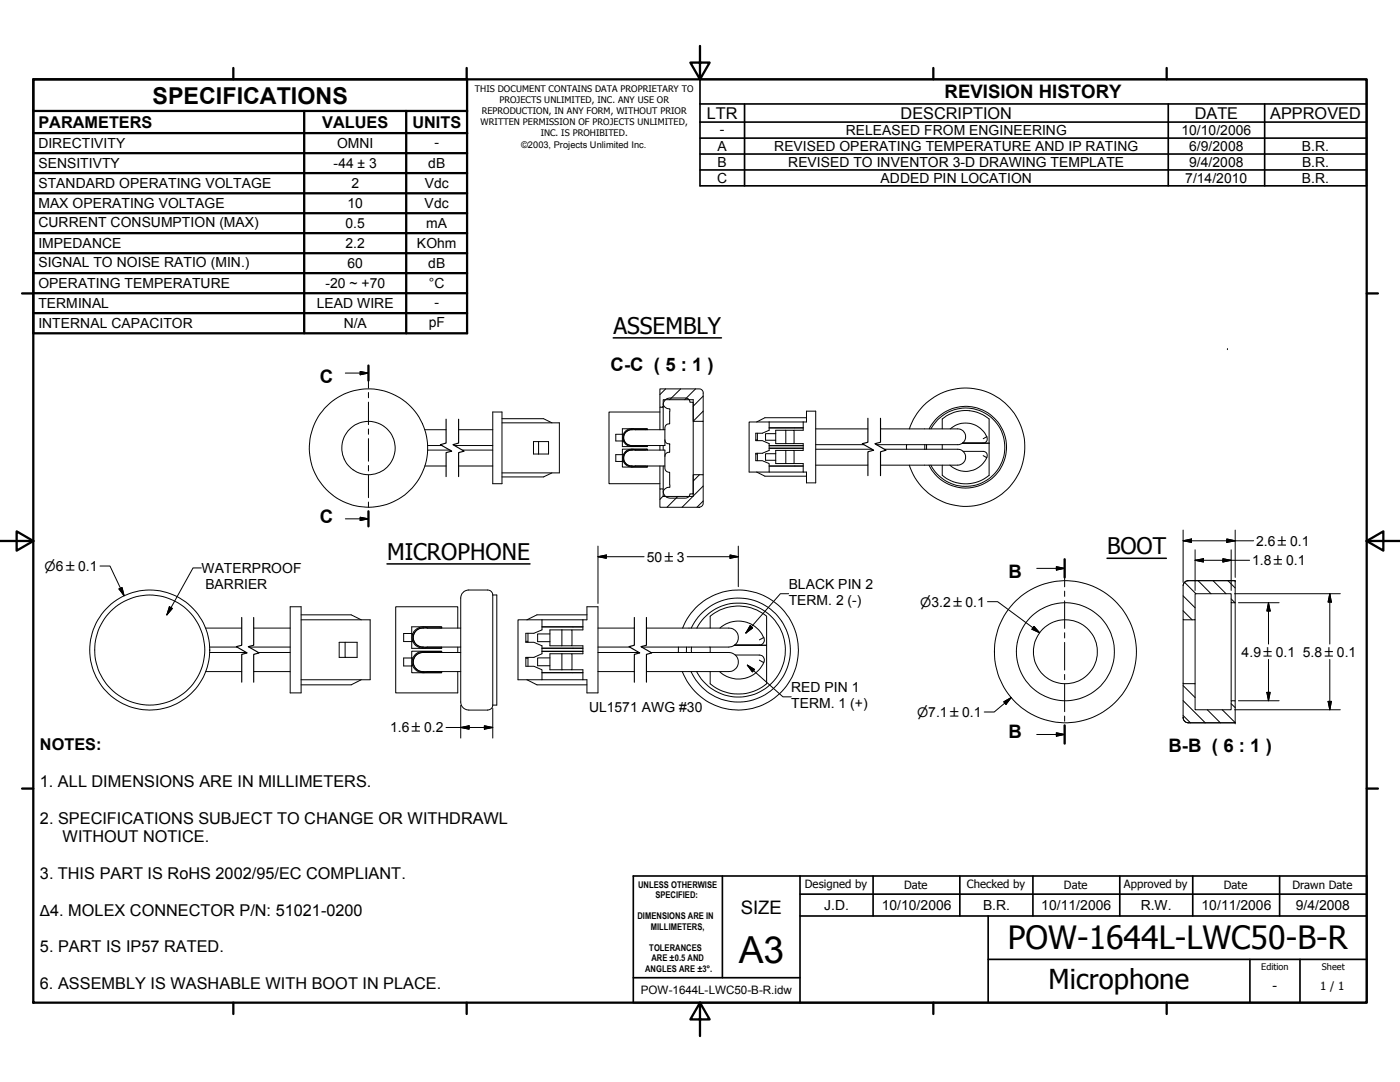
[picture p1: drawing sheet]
<svg xmlns="http://www.w3.org/2000/svg" width="279mm" height="216mm" viewBox="0 0 279 216" stroke-linecap="round" stroke-linejoin="round" font-family="sans-serif">
<g fill="none" stroke="#000" stroke-width=".2">
<path d="M68.9 74.4h4.6M71.9 74.1l1.6 .3-1.6 .4zM73.5 72.9v4.5M73.5 78.3v1.1M131.7 77.6h7.8a.8 .8 0 0 1 .8 .8v5.7h-2v-4.3h-5.9v1.5h-.7zM132.7 79.9l.5-.4 .5-.1h3.2a.87 .87 0 0 1 .8 .9h.6v18.3h-.6a.87 .87 0 0 1-.8 .8h-3.2a1.24 1.24 0 0 1-1.2-1.6l.6-.5 .6-.1-.1-3a.85 .85 0 0 1-.9-.8v-2.3a.79 .79 0 0 1 .9-.8v-1.7a.81 .81 0 0 1-.9-.8v-2.4a.81 .81 0 0 1 .9-.8l.1-3a1.1 1.1 0 0 1-1.3-1.3zM132.8 77.6l-1.1 1.1M135.8 77.6l-2.2 2.2M138.8 77.6l-2.1 2.2M140.3 79l-2 2M245 69.6v.2M73.5 80.2v4.5"/>
<path d="M73.5 85.6v1.1M73.5 87.5v4.5M73.5 92.9v1.1M73.5 94.8v4.5M84.8 85.7h4.2M84.8 93h4.2M85.3 88.9h2.9M85.3 89.8h4.5M90.7 88.9h7.6M91.5 93h6.8M91.5 85.7h6.8M92.3 89.8h6"/>
<path d="M98.3 82.2h1.9v14.3h-1.9zM100.2 84.4h11.4v10h-11.4M100.2 83.5h8.3l1.7 .9M106.5 88.1h3v2.5h-3zM107.5 88.1v2.5M110.2 94.4l-1.7 .8h-8.3M124.2 86.7h-1.3v1.3h1.5M124.2 92.1v1.1h5v-.2M124.2 92h.2M124.2 86.7h.2M124.4 90.7h-1.5v1.4h1.3M126 89.6h3.1v.2"/>
<path d="M126 85.6h3.1v.1M126.2 85.7a1.59 1.59 0 0 0-1.7 1.6 1.59 1.59 0 0 0 1.7 1.6M126.2 89.8a1.6 1.6 0 0 0-1.7 1.6 1.6 1.6 0 0 0 1.7 1.6M126.8 93h2.1M126.8 88.9h2.1M126.8 89.8h2.1M126.8 85.7h2.1M126.8 85.7a1.76 1.76 0 0 0-2.5 1.6 1.76 1.76 0 0 0 2.5 1.6M126.8 89.8a1.77 1.77 0 0 0-2.5 1.6 1.77 1.77 0 0 0 2.5 1.6M128.9 88.9h.1M129.1 88.9v.2h-3.1M129.1 93v.2h-3.1"/>
<path d="M129.2 89.8v-.2h-5v2.5M129.2 85.7v-.1h-5v3.5h5v-.2M131.7 82.2h-10.2v14.3h10.2M131.7 97.6h.7v1.5h5.9v-4.4h2v5.7a.83 .83 0 0 1-.8 .8h-7.8zM131.7 93v4.6M131.7 88.9v.9M131.7 81.3v4.4M132.4 93v4.6M132.4 88.9v.9M132.4 81.3v4.4M132.4 81l-.2 .3M132.4 99l-.7 .7"/>
<path d="M132.7 91.1v-1.3h-4.2a6.9 6.9 0 0 0-3.4 .3 1.66 1.66 0 0 0-.4 2.1 1.66 1.66 0 0 0 2 .8h6M132.7 85.7h-4.9a3.7 3.7 0 0 0-3 .7 1.69 1.69 0 0 0 0 1.9 1.69 1.69 0 0 0 1.9 .6h6v-1.1M135.3 99.1l-2.2 2.1M138.3 99.1l-2.2 2.1M139.6 94.7l-1.3 1.3M140.3 84.1v10.6M140.3 82l-2 2.1M140.3 97l-2 2M140.3 100l-1.2 1.2M149.5 84.2h11.5v-2.2h1.8v14.4h-1.8v-2.2h-11.5zM150.8 87.8h.4M150.8 90.6h.4"/>
<path d="M151 94.2l1.7 .8h8.3M151.2 90.4v1.5M151.2 86.4v1.5M153.5 84.2v1.7l-1.4 .5h-1.3v1.5h1.3l1.4 .6v1.4l-1.4 .5h-1.3v1.5h1.3l1.4 .6v1.7M153.5 89.4h6.8M153.5 85.4h6.8M153.5 93h6.8M153.5 88.9h6.8M153.5 89.5h6.8M154.8 86.5h-2v1.3h2M154.8 90.5h-2v1.3h2M156.8 89.9h1.7v2.6h-1.7"/>
<path d="M156.8 85.9h1.7v2.6h-1.7M156.8 85.9h-2v2.6h2M156.8 89.9h-2v2.6h2M156.8 85.9v2.6M156.8 89.9v2.6M158.5 92.5h1.8v1.7M158.5 88.5h1.8v1.4h-1.8M160.3 88.9h-6.8M160.3 84.2v1.7h-1.8M161 83.4h-8.3l-1.7 .8M162.8 89.6h11.2M162.8 88.7h9.6"/>
<path d="M162.8 92.8h10.4M162.8 85.6h10.4M175.7 85.6h12.9a7.3 7.3 0 0 1 3.5 .3 1.66 1.66 0 0 1 .4 2.1 1.66 1.66 0 0 1-2 .7h-15.6M176.5 89.6h12.1a7.3 7.3 0 0 1 3.5 .3 1.67 1.67 0 0 1 .4 2.1 1.67 1.67 0 0 1-2 .8h-14.8M180.9 88.7v.9M181.5 85.6a11.8 11.8 0 0 1 18.2-5.9 11.8 11.8 0 0 1-.1 19.1 11.8 11.8 0 0 1-18.1-6M184.6 88.7v.9M184.9 88.7v.9M185.4 85.6a8.2 8.2 0 0 1 12.5-2.7 8.2 8.2 0 0 1-.1 12.7 8.2 8.2 0 0 1-12.4-2.8M185.8 85.6a7.8 7.8 0 0 1 11.9-2.4 7.8 7.8 0 0 1-.1 12.1 7.8 7.8 0 0 1-11.8-2.5M188 85.6v-2a7.3 7.3 0 0 1 9.4 0v11.2a7.3 7.3 0 0 1-9.4 0v-2M188 88.7v.9"/>
<path d="M189.7 85.6a4.6 4.6 0 0 1 7.2 1.5M192 88.4h5.4M192.2 90.1h4a.83 .83 0 0 1 .7 1.2l-.7-.4M196.9 91.3a4.6 4.6 0 0 1-7.3 1.5M196.9 87.1l-.7 .4M196.9 87.1a.83 .83 0 0 1-.7 1.3M20 112.9h1.9l2.9 6M23.7 117.5l.7-.3 .4 1.7zM40.2 113.3h-1.7l-5.2 9.4M71.9 103.2l1.6 .3-1.6 .4zM73.5 103.5h-4.6M73.5 100.2v1"/>
<path d="M73.5 102.1v2.9M98.3 118.7a1.01 1.01 0 0 0-1-1h-3.7a1.96 1.96 0 0 0-1.7 2.6v17.1a7.7 7.7 0 0 0 .3 3.6l.6 .5 .8 .2h3.7a1.01 1.01 0 0 0 1-1M98.3 118.7v22M98.3 118.7h.8v22h-.8M119.3 111.1l1.7-.4v.7zM119.3 111.1h9.2M119.3 109v11.4M137.1 111.1h10.2M145.7 110.7l1.6 .4-1.6 .3zM147.3 109v8.1M157.4 118.5h-1.7l-6.9 7.8M206.9 113.4h5.6"/>
<path d="M210.8 113.1l1.7 .3-1.7 .3zM212.5 111.6v5.5M212.5 118v1M212.5 119.9v5.5M236.1 105.8v10.4M236.1 107.9l1.7-.4v.7zM236.1 118.9l2.4 2.4M236.1 107.9h14.1M236.3 116.2l.7-.3h9.5v4.4h-.8v-1.8h-7.2v5.2h-2.4v-6.9zM236.4 116.2l2.3 2.3M237.1 115.9a1.1 1.1 0 0 0-1 1M237.1 115.9h9.4"/>
<path d="M238.5 111.8l1.7-.3v.6zM238.5 109.7v8.1M239.1 115.9l2.6 2.6M242.1 115.9l2.6 2.6M244.1 111.5l1.6 .3-1.6 .3zM244.8 107.5l1.7 .4-1.7 .3zM245.1 115.9l1.4 1.4M245.7 119.5l.8 .8M245.7 109.7v8.1M246.4 118.5h21.1M246.5 105.8v9.4M246.5 115.9h.1"/>
<path d="M249.4 111.8h-10.9M265.4 118.5l.3 1.6h-.7zM265.4 118.5v10M33.8 121.1l.6 .3-1.1 1.3zM41 125.3h7.2M41.1 134h7.1M41.8 130.2h7.4M41.8 129.1h5.5M49.7 129.1h8.2M50.6 134h7.3M50.6 125.3h7.3M51.6 130.2h6.3"/>
<path d="M57.9 121.1h2.2v17.2h-2.2zM60.1 123.7h13.8v11.9h-13.8M60.1 122.7h10l2 1M67.7 128.2h3.6v3h-3.6zM68.9 128.2v3M72.1 135.6l-2 1.1h-10M82.2 131.3v2.9h6v-.2M82.2 131.3h.2M82.2 131.3h-1.6v1.6l1.8-.1M82.2 126.4h-1.6v1.6h1.8M82.2 126.5h.2M84.4 125.1h3.7v.2"/>
<path d="M84.4 130h3.7v.2M84.6 125.3a1.91 1.91 0 0 0-2.2 1.9 1.91 1.91 0 0 0 2.2 1.9M84.6 130.2a1.92 1.92 0 0 0-2.2 1.9 1.92 1.92 0 0 0 2.2 1.9M87.9 125.3h-2.6a2.12 2.12 0 0 0-3 1.9 2.12 2.12 0 0 0 3 1.9h2.6M87.9 130.2h-2.6a2.13 2.13 0 0 0-3 1.9 2.13 2.13 0 0 0 3 1.9h2.6M87.9 125.3h.1M87.9 129.1h.1M88.1 129.1v.2h-3.7M88.1 134v.2h-3.7M88.2 130.2v-.3h-6v1.4M88.2 125.3v-.2h-6v4.3h6v-.3M91.4 125.3v-4.2h-12.4v17.2h12.4v-4.3"/>
<path d="M91.4 129.1v1.1M91.9 125.3h-6.3a2.58 2.58 0 0 0-3.1 1.4 2.03 2.03 0 0 0 2.5 2.4h6.9M91.9 130.2h-6.3a2.55 2.55 0 0 0-3.1 1.4 2.01 2.01 0 0 0 2.5 2.4h6.9M103.4 123.7h13.7v-2.6h2.2v17.2h-2.2v-2.7h-13.7zM104.9 131.3h.5M104.9 128h.5M105.2 135.6l2 1.1h9.9M105.4 126.4v1.8M105.4 131.2v1.7M108.2 134.2h8.1M108.2 130h8.1M108.2 125.1h8.1"/>
<path d="M108.2 129.3h8.1M108.2 123.7v2l-1.6 .7h-1.7v1.8h1.7l1.6 .7v1.6l-1.6 .7h-1.7v1.7h1.7l1.6 .7v2M108.2 129.9h8.1M108.2 129.4h8.1M109.7 131.3h-2.4v1.5h2.4M109.7 126.5h-2.4v1.5h2.4M112.1 130.5h2.1v3.1h-2.1M112.1 125.7h2.1v3.2h-2.1M112.1 125.7h-2.4v3.2h2.4M112.1 130.5h-2.4v3.1h2.4M112.1 125.7v3.2M112.1 130.5v3.1"/>
<path d="M114.2 133.6h2.1v2M114.2 128.9h2.1v1.6h-2.1M116.3 123.7v2h-2.1M117.1 122.7h-9.9l-2 1M119.3 134h7.3M119.3 130.2h8.3M119.3 129.1h6.3M119.3 125.3h7.3M129 125.3h13.9a8.1 8.1 0 0 1 3.6 .3 1.96 1.96 0 0 1 .6 2.5 1.96 1.96 0 0 1-2.3 1h-16.8M129.9 130.2h13a7.6 7.6 0 0 1 3.6 .3 1.96 1.96 0 0 1 .6 2.5 1.96 1.96 0 0 1-2.3 1h-15.8M135.4 129.1v1.1M136.2 125.3a12 12 0 0 1 18.5-5.1 12 12 0 0 1-.2 19.2 12 12 0 0 1-18.3-5.4"/>
<path d="M137 129.1v1.1M137.9 125.3a10.4 10.4 0 0 1 15.9-3.7 10.4 10.4 0 0 1-.1 16.3 10.4 10.4 0 0 1-15.8-3.9M138 129.1v1.1M139.1 125.3a9.4 9.4 0 0 1 14.2-2.8 9.4 9.4 0 0 1 0 14.5 9.4 9.4 0 0 1-14.3-3M141.7 125.3v-2.3a8.8 8.8 0 0 1 11.3 0v13.4a8.8 8.8 0 0 1-11.3 0v-2.4M141.7 129.1v1.1M143.7 125.3a5.5 5.5 0 0 1 8.7 1.9M146.6 128.8h6.4M146.7 130.7h4.8a1 1 0 0 1 .9 1.5l-.8-.5M149.1 132.7l7.2 6.3h1.6M149.1 132.7l1.5 .9-.4 .5zM149.7 124.8l.5 .5-1.4 1z"/>
<path d="M152.4 127.2l-.8 .5M152.4 127.2a.99 .99 0 0 1-.9 1.5h-4.9M152.4 132.2a5.5 5.5 0 0 1-8.8 1.8M197.1 120.1h2l8.4 6.2M201.8 139.2l-3.4 2.9h-2M206.4 125l1.1 1.3-1.5-.7zM212.5 126.3v1M212.5 128.2v5.5M212.5 134.6v1M212.5 136.5v5.5M236.1 123.7v12.7M236.1 139.8l4.4 4.4"/>
<path d="M236.1 136.8l2.4 2.4M236.1 121.9l1.8 1.8M236.1 136.4h2.4v5.2h7.2v-1.8h.8v4.4h-9.4l-.5-.1a.88 .88 0 0 1-.5-.9zM238.5 123.7v12.7M245.7 120.3v19.5M246.5 120.3v19.5M247.2 139.8h8.1M247.2 120.3h8.1M252.8 138.2h.7l-.3 1.6zM253.2 120.3v8.2M253.2 120.3l.3 1.6h-.7zM253.2 131.6v8.2"/>
<path d="M265 140h.7l-.3 1.6zM265.4 131.6v10M91.9 140.7v6.6M91.9 145.2l1.7-.4v.7zM96.7 144.8l1.6 .4-1.6 .3zM98.3 141.4v5.9M98.3 145.2h-9.3M200.3 140l1.5-.8-1 1.3zM206.9 146.6h5.6M210.8 146.2l1.7 .4-1.7 .3zM212.5 142.9v1M212.5 144.8v3.6"/>
<path d="M236.1 142.8l1.5 1.4M236.1 143.2a1.1 1.1 0 0 0 1 1h9.4M240.9 141.6l2.6 2.6M243.9 141.6l2.6 2.6M245.7 140.4l.8 .8M246.4 141.6h21.1M246.5 144.2h.1"/>
<circle cx="73.5" cy="89.4" r="11.8"/>
<circle cx="73.5" cy="89.4" r="5.3"/>
<circle cx="29.9" cy="129.7" r="11"/>
<circle cx="29.9" cy="129.7" r="12"/>
<circle cx="212.6" cy="130.1" r="9.8"/>
<circle cx="212.6" cy="130.1" r="14.2"/>
<circle cx="212.6" cy="130.1" r="6.4"/>
</g>
<path d="M89 83.7v4.7l-1.1 .3 2.2 1.3-1.1 .3v4.8M91.5 83.7v4.7l-1.1 .3 2.2 1.3-1.1 .3v4.8M173.2 83.5v4.7l-1.1 .3 2.2 1.3-1.1 .3v4.8M175.7 83.5v4.7l-1.1 .3 2.2 1.3-1.1 .3v4.8M48.2 123.2v5.6l-1 .2 2.1 1.3-1.1 .3v5.5M50.6 123.2v5.6l-1 .2 2.1 1.3-1.1 .3v5.5M126.6 123.2v5.6l-1.1 .2 2.2 1.3-1.1 .3v5.5M129 123.2v5.6l-1.1 .2 2.2 1.3-1.1 .3v5.5" fill="none" stroke="#000" stroke-width=".23"/>
<g fill="none" stroke="#000" stroke-width=".46">
<path d="M6.6 15.8h266.2v184.3h-266.2zM6.6 15.8h86.6v50.7h-86.6zM46.6 13.6v2.2M93.1 13.6v2.2M139.7 9.2v6.6l-1.9-3.3h3.8l-1.9 3.3M186.3 13.6v2.2M232.8 13.6v2.2M6.6 22.1h86.6M6.6 26.6h86.6M6.6 30.6h86.6M6.6 34.5h86.6M6.6 38.6h86.6"/>
<path d="M60.7 22.1v44.4M81.1 22.1v44.4M6.6 42.5h86.6M6.6 46.5h86.6M6.6 50.5h86.6M6.6 54.5h86.6M93.2 58.5h-88.8M272.8 58.5h2.2M6.6 62.5h86.6M73.5 72.9v3M0 107.9h6.6M3.3 106l3.3 1.9-3.3 2z"/>
<path d="M73.5 102v3M212.5 111.6v3.6M272.8 107.9l3.3-1.9v3.9zM272.8 107.9h6.6M4.4 157.4h2.2M212.5 144.7v3.7M272.8 157.4h2.2M46.6 200.1v2.2M93.1 200.1v2.2M139.7 200.1l1.9 3.3h-3.8l1.9-3.3v6.6M186.3 200.1v2.2M232.8 200.1v2.2"/>
</g>
<g fill="none" stroke="#000" stroke-width=".33">
<path d="M139.7 15.8h133v21.3h-133zM139.7 20.7h133M139.7 24.4h133M139.7 27.6h133M139.7 30.7h133M139.7 33.9h133M148.6 20.7v16.4M233.2 20.7v16.4M252.4 20.7v16.4M126.4 174.8h146.4v25.3h-146.4zM144.2 174.8v20.3M159.7 178.4h113.1"/>
<path d="M159.7 174.8v25.3M174.2 174.8v8M191.6 174.8v8M206.1 174.8v8M223.5 174.8v8M238 174.8v8M255.4 174.8v8M126.4 195.1h33.3M159.7 182.8h113.1M197.2 182.8v17.3M197.2 191.4h75.6M249.4 191.4v8.7"/>
<path d="M259.4 191.4v8.7"/>
</g>
<g fill="#000" stroke="#000" stroke-width=".2">
<path d="M71.9 74.1l1.6 .3-1.6 .4zM23.7 117.5l.7-.3 .4 1.7zM71.9 103.2l1.6 .3-1.6 .4zM119.3 111.1l1.7-.4v.7zM145.7 110.7l1.6 .4-1.6 .3zM210.8 113.1l1.7 .3-1.7 .3zM236.1 107.9l1.7-.4v.7zM238.5 111.8l1.7-.3v.6zM244.1 111.5l1.6 .3-1.6 .3zM244.8 107.5l1.7 .4-1.7 .3zM33.8 121.1l.6 .3-1.1 1.3zM149.7 124.8l.5 .5-1.4 1z"/>
<path d="M149.1 132.7l1.5 .9-.4 .5zM206.4 125l1.1 1.3-1.5-.7zM252.8 138.2h.7l-.3 1.6zM253.2 120.3l.3 1.6h-.7zM265 140h.7l-.3 1.6zM265.4 118.5l.3 1.6h-.7zM91.9 145.2l1.7-.4v.7zM96.7 144.8l1.6 .4-1.6 .3zM200.3 140l1.5-.8-1 1.3zM210.8 146.2l1.7 .4-1.7 .3z"/>
</g>
<path d="M122.4 67.4h21.6M77.2 112.5h28.6M220.9 111.4h11.9" fill="none" stroke="#000" stroke-width=".3"/>
<text font-size="7.4" x="147.4" y="192.1">A3</text>
<text font-size="6.4" x="201.1" y="189.4">POW-1644L-LWC50-B-R</text>
<text font-size="5.5" x="209.3" y="197.3">Microphone</text>
<g font-size="4.6">
<text x="30.5" y="20.7">SPECIFICATIONS</text>
<text x="122.4" y="66.7">ASSEMBLY</text>
<text x="77.2" y="111.8">MICROPHONE</text>
<text x="220.9" y="110.6">BOOT</text>
</g>
<g font-size="3.7">
<text x="188.5" y="19.6">REVISION HISTORY</text>
<text x="63.8" y="76.3">C</text>
<text x="121.8" y="74">C-C ( 5 : 1 )</text>
<text x="63.8" y="104.4">C</text>
<text x="201.3" y="115.4">B</text>
<text x="201.3" y="147.2">B</text>
<text x="233.2" y="150">B-B ( 6 : 1 )</text>
<text x="147.8" y="182.3">SIZE</text>
</g>
<g font-size="3.3">
<text x="141.1" y="23.7">LTR</text>
<text x="179.7" y="23.7">DESCRIPTION</text>
<text x="238.4" y="23.7">DATE</text>
<text x="253.5" y="23.7">APPROVED</text>
<text x="7.7" y="25.5">PARAMETERS</text>
<text x="64.3" y="25.5">VALUES</text>
<text x="82.3" y="25.5">UNITS</text>
<text x="8" y="149.7">NOTES:</text>
<text x="8" y="157.1">1. ALL DIMENSIONS ARE IN MILLIMETERS.</text>
<text x="8" y="164.4">2. SPECIFICATIONS SUBJECT TO CHANGE OR WITHDRAWL</text>
<text x="12.5" y="168">WITHOUT NOTICE.</text>
<text x="8" y="175.4">3. THIS PART IS RoHS 2002/95/EC COMPLIANT.</text>
<text x="8" y="190">5. PART IS IP57 RATED.</text>
<text x="8" y="197.4">6. ASSEMBLY IS WASHABLE WITH BOOT IN PLACE.</text>
</g>
<text font-size="3" x="8" y="182.7">Δ4. MOLEX CONNECTOR P/N: 51021-0200</text>
<g font-size="2.8">
<text x="7.7" y="29.6">DIRECTIVITY</text>
<text x="67.3" y="29.6">OMNI</text>
<text x="86.7" y="29.3">-</text>
<text x="143.7" y="26.7">-</text>
<text x="168.8" y="27">RELEASED FROM ENGINEERING</text>
<text x="235.8" y="27">10/10/2006</text>
<text x="7.7" y="33.6">SENSITIVTY</text>
<text x="66.6" y="33.5">-44 ± 3</text>
<text x="85.5" y="33.5">dB</text>
<text x="143.2" y="30.1">A</text>
<text x="143.2" y="33.3">B</text>
<text x="154.5" y="30.1">REVISED OPERATING TEMPERATURE AND IP RATING</text>
<text x="157.3" y="33.3">REVISED TO INVENTOR 3-D DRAWING TEMPLATE</text>
<text x="237.3" y="30.1">6/9/2008</text>
<text x="237.3" y="33.3">9/4/2008</text>
<text x="259.8" y="30.1">B.R.</text>
<text x="259.8" y="33.3">B.R.</text>
<text x="7.7" y="37.6">STANDARD OPERATING VOLTAGE</text>
<text x="7.7" y="41.6">MAX OPERATING VOLTAGE</text>
<text x="69.4" y="41.5">10</text>
<text x="70.1" y="37.6">2</text>
<text x="84.8" y="41.5">Vdc</text>
<text x="84.8" y="37.5">Vdc</text>
<text x="143.1" y="36.5">C</text>
<text x="175.7" y="36.5">ADDED PIN LOCATION</text>
<text x="236.5" y="36.5">7/14/2010</text>
<text x="259.8" y="36.5">B.R.</text>
<text x="7.7" y="45.3">CURRENT CONSUMPTION (MAX)</text>
<text x="69" y="45.6">0.5</text>
<text x="85.1" y="45.6">mA</text>
<text x="7.7" y="49.5">IMPEDANCE</text>
<text x="7.7" y="53.3">SIGNAL TO NOISE RATIO (MIN.)</text>
<text x="69" y="49.5">2.2</text>
<text x="69.4" y="53.5">60</text>
<text x="83.2" y="49.5">KOhm</text>
<text x="85.5" y="53.5">dB</text>
<text x="7.7" y="57.5">OPERATING TEMPERATURE</text>
<text x="64.9" y="57.5">-20 ~ +70</text>
<text x="85.6" y="57.5">°C</text>
<text x="7.7" y="61.5">TERMINAL</text>
<text x="7.7" y="65.5">INTERNAL CAPACITOR</text>
<text x="63.3" y="61.5">LEAD WIRE</text>
<text x="68.6" y="65.5">N/A</text>
<text x="85.6" y="65.2">pF</text>
<text x="86.7" y="61.2">-</text>
<text x="129.1" y="112.1">50 ±3</text>
<text x="249.9" y="112.8">1.8 ±0.1</text>
<text x="250.7" y="108.9">2.6 ±0.1</text>
<text x="40.2" y="114.3">WATERPROOF</text>
<text x="41" y="117.5">BARRIER</text>
<text x="157.4" y="117.6">BLACK PIN 2</text>
<text x="157.4" y="120.8">TERM. 2 (-)</text>
<text x="247.8" y="131">4.9 ±0.1</text>
<text x="260" y="131">5.8 ±0.1</text>
<text x="117.6" y="142.1">UL1571 AWG #30</text>
<text x="157.9" y="138.2">RED PIN 1</text>
<text x="157.9" y="141.3">TERM. 1 (+)</text>
<text x="77.9" y="146.1">1.6 ±0.2</text>
<text x="164.5" y="181.6">J.D.</text>
<text x="176" y="181.6">10/10/2006</text>
<text x="196.2" y="181.6">B.R.</text>
<text x="207.8" y="181.6">10/11/2006</text>
<text x="227.7" y="181.6">R.W.</text>
<text x="239.8" y="181.6">10/11/2006</text>
<text x="258.6" y="181.6">9/4/2008</text>
<text x="254" y="197.5">-</text>
</g>
<g font-size="2.6">
<text x="8.9" y="113.9">⌀6 ±0.1</text>
<text x="183.7" y="121">⌀3.2 ±0.1</text>
<text x="183" y="143">⌀7.1 ±0.1</text>
</g>
<g font-size="2.3">
<text x="160.6" y="177.2">Designed by</text>
<text x="180.4" y="177.4">Date</text>
<text x="193" y="177.3">Checked by</text>
<text x="212.3" y="177.4">Date</text>
<text x="224.3" y="177.2">Approved by</text>
<text x="244.2" y="177.4">Date</text>
<text x="257.9" y="177.5">Drawn Date</text>
<text x="263.5" y="197.5">1 / 1</text>
<text x="127.9" y="198.4">POW-1644L-LWC50-B-R.idw</text>
</g>
<g font-size="1.8">
<text x="94.8" y="18.3">THIS DOCUMENT CONTAINS DATA PROPRIETARY TO</text>
<text x="96.1" y="22.7">REPRODUCTION, IN ANY FORM, WITHOUT PRIOR</text>
<text x="99.7" y="20.5">PROJECTS UNLIMITED, INC. ANY USE OR</text>
<text x="95.9" y="24.9">WRITTEN PERMISSION OF PROJECTS UNLIMITED,</text>
<text x="104" y="29.5">©2003, Projects Unlimited Inc.</text>
<text x="107.9" y="27.1">INC. IS PROHIBITED.</text>
<text x="127.4" y="177.2">UNLESS OTHERWISE</text>
<text x="130.8" y="179.3">SPECIFIED:</text>
<text x="127.2" y="183.5">DIMENSIONS ARE IN</text>
<text x="129.9" y="185.5">MILLIMETERS,</text>
<text x="129.6" y="189.7">TOLERANCES</text>
<text x="130" y="191.8">ARE ±0.5 AND</text>
<text x="128.8" y="193.9">ANGLES ARE ±3°.</text>
<text x="251.7" y="193.5">Edition</text>
<text x="263.8" y="193.5">Sheet</text>
</g>
</svg>
